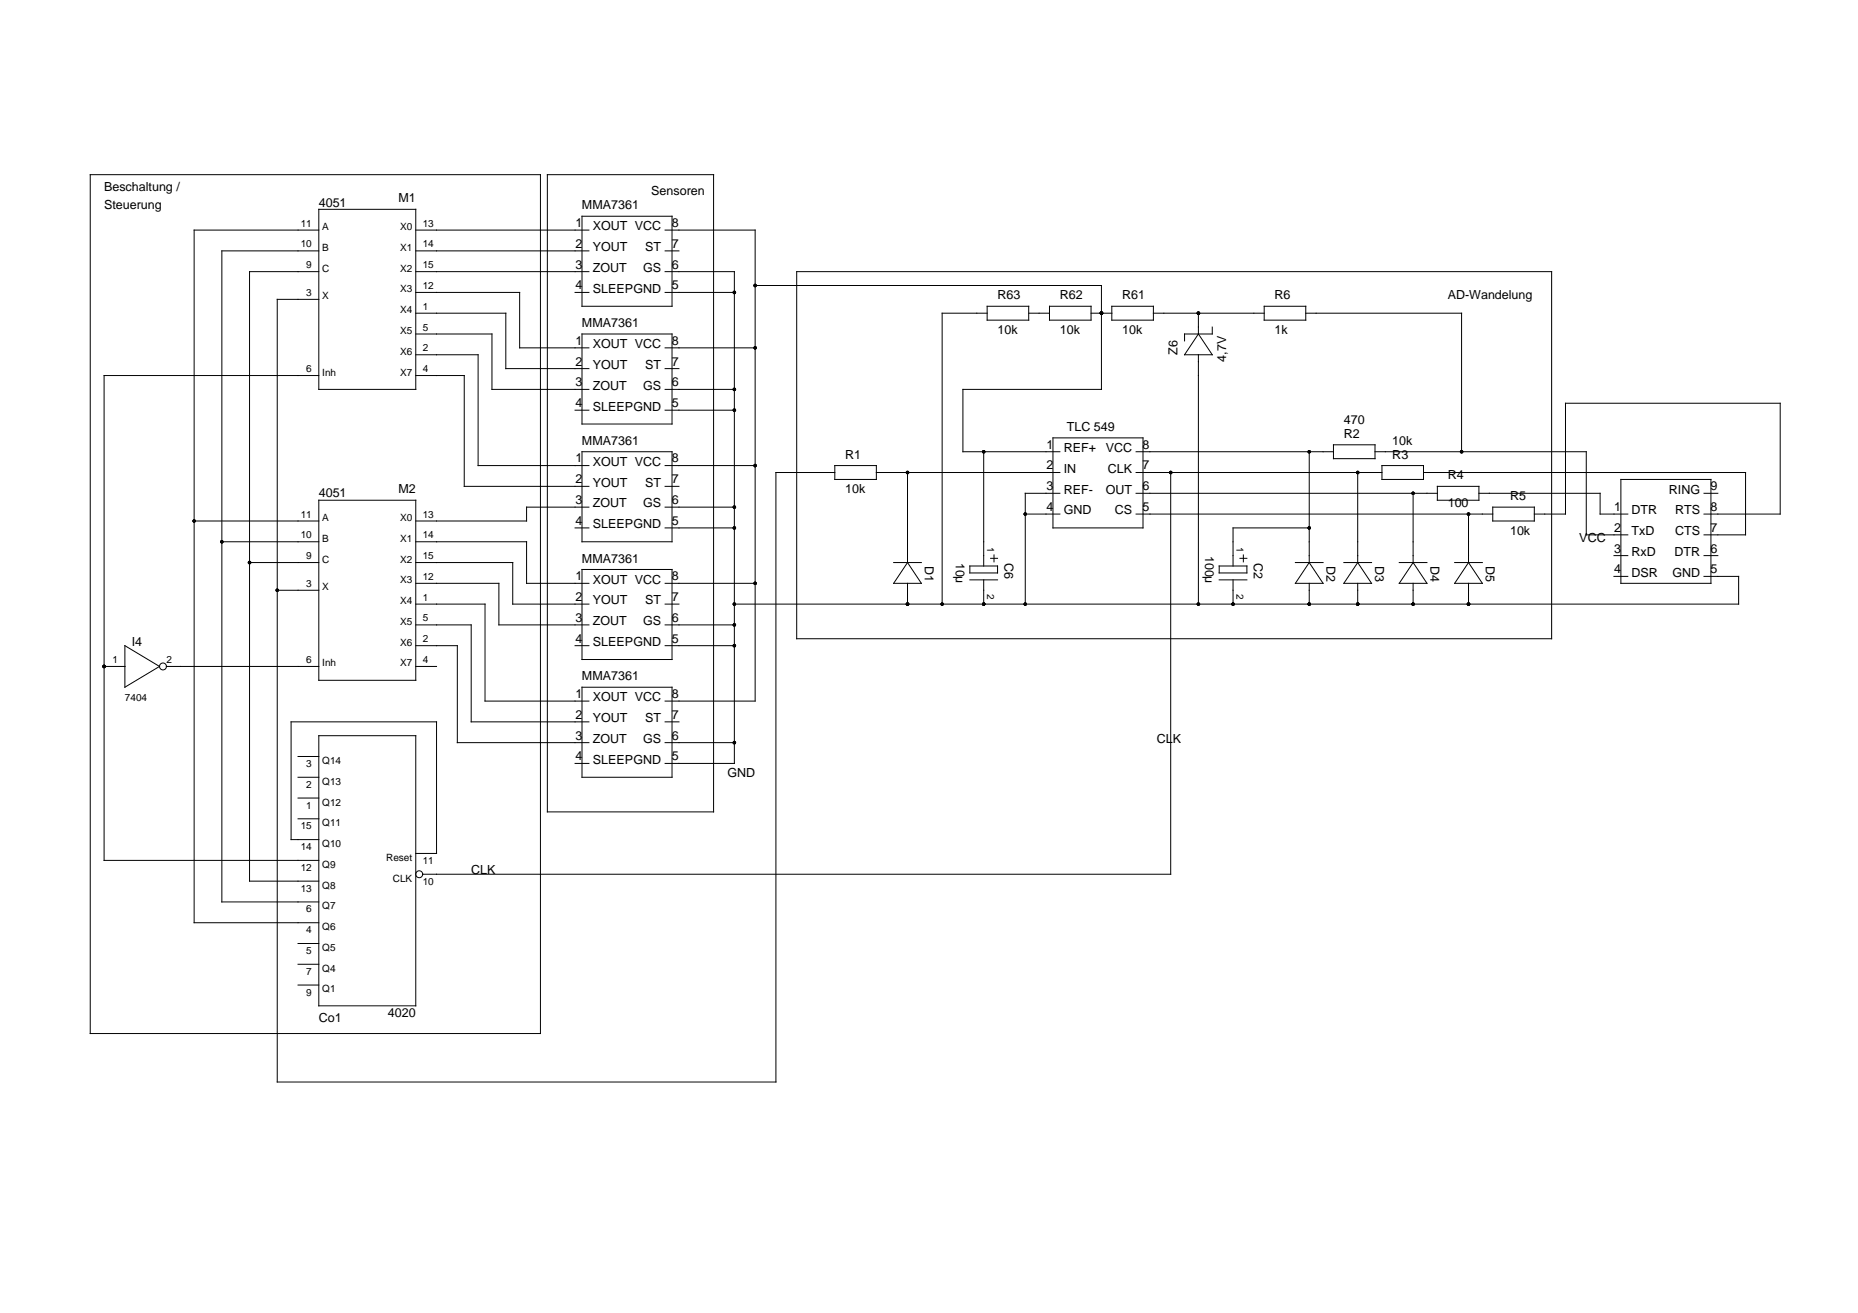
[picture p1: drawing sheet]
<svg xmlns="http://www.w3.org/2000/svg" width="297mm" height="210mm" viewBox="0 0 297 210" stroke-linecap="round" stroke-linejoin="round" font-family="sans-serif">
<g fill="none" stroke="#000" stroke-width=".16">
<path d="M14.4 27.9h72v137.3h-72zM51 36.8h-20v110.7h20M51 33.5h15.5v28.8h-15.5zM66.5 36.8h27.7M87.5 27.9h26.6v101.9h-26.6zM93 34.6h14.4v14.4h-14.4zM106.3 36.8h14.4v75.3h-14.4M51 40.1h-15.5v104.1h15.5M51 43.4h-11.1v97.5h11.1M51 47.9h-6.7v125.1h79.7v-97.5h9.5M66.5 40.1h27.7M66.5 43.4h27.7"/>
<path d="M66.5 46.7h16.6v8.9h11.1M66.5 53.4h12.1v8.9h15.6M66.5 50.1h14.4v8.8h13.3M66.5 56.7h9.9v17.7h17.8M91.9 46.7h2.3M93 53.4h14.4v14.4h-14.4zM106.3 40.1h2.2M106.3 43.4h11.1v78.6h-11.1M106.3 46.7h11.1M106.3 55.6h14.4M106.3 58.9h2.2M120.7 45.6h55.4v16.7h-22.2v9.9h15.5"/>
<path d="M127.4 43.4h120.7v58.7h-120.7zM157.8 49h6.7v2.2h-6.7zM157.8 50.1h-7.2v46.5M164.5 50.1h3.3M167.8 49h6.6v2.2h-6.6zM174.4 50.1h3.3M177.7 49h6.7v2.2h-6.7zM184.4 50.1h17.7M191.6 53.4l2.2 3.3h-4.4zM191.6 50.1v3.3M191.6 56.7v39.9M193.8 52.3v1.1h-4.4v1.1"/>
<path d="M202.1 49h6.7v2.2h-6.7zM208.8 50.1h24.9v22.1M51 80h15.5v28.8h-15.5zM51 60h-34.4v77.5h34.4M66.5 60h7.7v17.8h20M91.9 65.6h2.3M93 72.2h14.4v14.4h-14.4zM106.3 62.3h11.1M106.3 65.6h11.1M106.3 74.4h14.4M106.3 77.8h2.2M133.5 74.4h6.6v2.2h-6.6z"/>
<path d="M140.1 75.5h29.3M145.1 75.5v14.4M157.3 72.2v18.3M168.3 70h14.4v14.4h-14.4zM169.4 78.9h-5.5v17.7M181.6 72.2h31.6M181.6 78.9h48.2M181.6 75.5h39.3M187.2 75.5v64.3h-119.6M209.3 72.2v17.7M213.2 71.1h6.6v2.2h-6.6zM217.1 75.5v14.4"/>
<path d="M219.8 72.2h33.8v13.3h6.6M220.9 74.4h6.7v2.2h-6.7zM225.9 78.9v11M227.6 75.5h51.5v10h-6.7M229.8 77.8h6.6v2.2h-6.6zM236.4 78.9h19.4v3.3h4.4M259.1 76.6h14.4v16.7h-14.4zM272.4 78.9h2.2M31 83.3h20M35.5 86.6h15.5M39.9 89.9h11.1M44.3 94.4h6.7"/>
<path d="M66.5 86.6h17.7v6.7h10M66.5 93.3h13.3v6.6h14.4M66.5 96.6h11v15.5h16.7M66.5 89.9h15.5v6.7h12.2M66.5 99.9h8.8v15.5h18.9M91.9 84.4h2.3M93 91h14.4v14.4h-14.4zM94.2 81.1h-10v2.2h-17.7M106.3 81.1h11.1M106.3 84.4h11.1M106.3 93.3h14.4M106.3 96.6h2.2"/>
<path d="M106.3 99.9h11.1M142.9 89.9h4.4M145.1 89.9l2.2 3.4h-4.4zM145.1 93.3v3.3M155 90.5h4.5v1.1h-4.5zM155 92.7h4.5M157.3 92.7v3.9M158.4 89.3h1.1M158.9 88.7v1.1M163.9 82.2h5.5M181.6 82.2h57M194.9 90.5h4.4v1.1h-4.4z"/>
<path d="M194.9 92.7h4.4M197.1 92.7v3.9M198.2 89.3h1.1M198.8 88.7v1.1M207.1 89.9h4.4M209.3 84.4h-12.2v6.1M209.3 89.9l2.2 3.4h-4.4zM209.3 93.3v3.3M214.8 89.9h4.5M217.1 89.9l2.2 3.4h-4.5zM217.1 93.3v3.3M223.7 89.9h4.4"/>
<path d="M225.9 89.9l2.2 3.4h-4.4zM225.9 93.3v3.3M232.6 89.9h4.4M234.8 89.9l2.2 3.4h-4.4zM234.8 82.2v7.7M234.8 93.3v3.3M238.6 81.1h6.7v2.2h-6.7zM245.3 82.2h5v-17.7h34.3v17.7h-12.2M258 88.8h2.2M258 92.1h2.2M272.4 92.1h5.6v4.5h-160.6M272.4 88.8h2.2"/>
<path d="M16.6 106.5h3.4M20 103.2l5.5 3.3-5.5 3.4zM26.6 106.5h24.4M51 117.6h15.5v43.2h-15.5zM66.5 103.2h6.6v15.5h21.1M66.5 106.5h3.3M91.9 103.2h2.3M93 109.9h14.4v14.4h-14.4zM106.3 103.2h11.1M106.3 115.4h2.2M106.3 118.7h11.1M47.6 124.3h3.4"/>
<path d="M47.6 130.9h3.4M47.6 127.6h3.4M47.6 120.9h3.4M51 134.2h-4.5v-18.8h23.3v21h-3.3M91.9 122h2.3M47.6 157.5h3.4M47.6 154.2h3.4M47.6 150.8h3.4"/>
<circle cx="26.1" cy="106.5" r=".55"/>
<circle cx="67" cy="139.8" r=".55"/>
</g>
<g fill="#000">
<circle cx="117.4" cy="46.7" r=".28"/>
<circle cx="120.7" cy="45.6" r=".28"/>
<circle cx="120.7" cy="55.6" r=".28"/>
<circle cx="176.1" cy="50.1" r=".28"/>
<circle cx="191.6" cy="50.1" r=".28"/>
<circle cx="117.4" cy="62.3" r=".28"/>
<circle cx="117.4" cy="65.6" r=".28"/>
<circle cx="120.7" cy="74.4" r=".28"/>
<circle cx="145.1" cy="75.5" r=".28"/>
<circle cx="157.3" cy="72.2" r=".28"/>
<circle cx="187.2" cy="75.5" r=".28"/>
<circle cx="209.3" cy="72.2" r=".28"/>
<circle cx="217.1" cy="75.5" r=".28"/>
<circle cx="225.9" cy="78.9" r=".28"/>
<circle cx="233.7" cy="72.2" r=".28"/>
<circle cx="31" cy="83.3" r=".28"/>
<circle cx="35.5" cy="86.6" r=".28"/>
<circle cx="39.9" cy="89.9" r=".28"/>
<circle cx="44.3" cy="94.4" r=".28"/>
<circle cx="117.4" cy="99.9" r=".28"/>
<circle cx="117.4" cy="96.6" r=".28"/>
<circle cx="117.4" cy="84.4" r=".28"/>
<circle cx="117.4" cy="81.1" r=".28"/>
<circle cx="120.7" cy="93.3" r=".28"/>
<circle cx="145.1" cy="96.6" r=".28"/>
<circle cx="150.6" cy="96.6" r=".28"/>
<circle cx="157.3" cy="96.6" r=".28"/>
<circle cx="163.9" cy="82.2" r=".28"/>
<circle cx="163.9" cy="96.6" r=".28"/>
<circle cx="191.6" cy="96.6" r=".28"/>
<circle cx="197.1" cy="96.6" r=".28"/>
<circle cx="209.3" cy="96.6" r=".28"/>
<circle cx="209.3" cy="84.4" r=".28"/>
<circle cx="217.1" cy="96.6" r=".28"/>
<circle cx="225.9" cy="96.6" r=".28"/>
<circle cx="234.8" cy="96.6" r=".28"/>
<circle cx="234.8" cy="82.2" r=".28"/>
<circle cx="16.6" cy="106.5" r=".28"/>
<circle cx="117.4" cy="103.2" r=".28"/>
<circle cx="117.4" cy="118.7" r=".28"/>
</g>
<g font-size="2">
<text x="16.6" y="30.6">Beschaltung /</text>
<text x="16.6" y="33.5">Steuerung</text>
<text x="51" y="33">4051</text>
<text x="63.7" y="32.4">M1</text>
<text x="93" y="33.5">MMA7361</text>
<text x="104.1" y="31.2">Sensoren</text>
<text x="92" y="36.3">1</text>
<text x="92" y="39.6">2</text>
<text x="94.8" y="36.8">XOUT VCC</text>
<text x="94.8" y="40.2">YOUT</text>
<text x="103.2" y="40.2">ST</text>
<text x="107.4" y="39.6">7</text>
<text x="107.4" y="36.3">8</text>
<text x="92" y="42.9">3</text>
<text x="92" y="46.3">4</text>
<text x="94.8" y="43.5">ZOUT</text>
<text x="94.8" y="46.8">SLEEPGND</text>
<text x="102.8" y="43.5">GS</text>
<text x="107.4" y="42.9">6</text>
<text x="107.4" y="46.3">5</text>
<text x="159.5" y="47.9">R63</text>
<text x="169.4" y="47.9">R62</text>
<text x="179.4" y="47.9">R61</text>
<text x="203.8" y="47.9">R6</text>
<text x="231.5" y="47.9">AD-Wandelung</text>
<text x="93" y="52.3">MMA7361</text>
<text x="159.5" y="53.4">10k</text>
<text x="169.4" y="53.4">10k</text>
<text x="179.4" y="53.4">10k</text>
<text x="203.8" y="53.4">1k</text>
<text x="92" y="55.1">1</text>
<text x="92" y="58.4">2</text>
<text x="94.8" y="55.7">XOUT VCC</text>
<text x="94.8" y="59">YOUT</text>
<text x="103.2" y="59">ST</text>
<text x="107.4" y="58.4">7</text>
<text x="107.4" y="55.1">8</text>
<text x="188.3" y="56.7" transform="rotate(-90 188.3 56.7)">Z6</text>
<text x="196" y="57.8" transform="rotate(-90 196 57.8)">4,7V</text>
<text x="92" y="61.8">3</text>
<text x="92" y="65.1">4</text>
<text x="94.8" y="62.3">ZOUT</text>
<text x="94.8" y="65.6">SLEEPGND</text>
<text x="102.8" y="62.3">GS</text>
<text x="107.4" y="61.8">6</text>
<text x="107.4" y="65.1">5</text>
<text x="93" y="71.1">MMA7361</text>
<text x="167.3" y="71.7">1</text>
<text x="170.6" y="68.9">TLC 549</text>
<text x="182.7" y="71.7">8</text>
<text x="214.8" y="70">R2</text>
<text x="214.8" y="67.8">470</text>
<text x="222.6" y="71.1">10k</text>
<text x="92" y="73.9">1</text>
<text x="92" y="77.3">2</text>
<text x="94.8" y="74.5">XOUT VCC</text>
<text x="94.8" y="77.8">YOUT</text>
<text x="103.2" y="77.8">ST</text>
<text x="107.4" y="77.3">7</text>
<text x="107.4" y="73.9">8</text>
<text x="135.1" y="73.3">R1</text>
<text x="167.3" y="75">2</text>
<text x="170.1" y="72.3">REF+</text>
<text x="170.1" y="75.6">IN</text>
<text x="176.8" y="72.3">VCC</text>
<text x="177.1" y="75.6">CLK</text>
<text x="182.7" y="75">7</text>
<text x="222.6" y="73.3">R3</text>
<text x="231.5" y="76.6">R4</text>
<text x="51" y="79.5">4051</text>
<text x="63.7" y="78.9">M2</text>
<text x="92" y="80.6">3</text>
<text x="92" y="83.9">4</text>
<text x="94.8" y="81.1">ZOUT</text>
<text x="102.8" y="81.1">GS</text>
<text x="107.4" y="80.6">6</text>
<text x="107.4" y="83.9">5</text>
<text x="135.1" y="78.9">10k</text>
<text x="167.3" y="78.4">3</text>
<text x="167.3" y="81.7">4</text>
<text x="170.1" y="78.9">REF-</text>
<text x="170.1" y="82.2">GND</text>
<text x="176.8" y="78.9">OUT</text>
<text x="178.2" y="82.2">CS</text>
<text x="182.7" y="78.4">6</text>
<text x="182.7" y="81.7">5</text>
<text x="231.5" y="81.1">100</text>
<text x="241.4" y="80">R5</text>
<text x="258.1" y="81.7">1</text>
<text x="260.8" y="82.2">DTR</text>
<text x="266.8" y="78.9">RING</text>
<text x="267.8" y="82.2">RTS</text>
<text x="273.5" y="78.4">9</text>
<text x="273.5" y="81.7">8</text>
<text x="93" y="89.9">MMA7361</text>
<text x="94.8" y="84.5">SLEEPGND</text>
<text x="152.8" y="89.9" transform="rotate(90 152.8 89.9)">10µ</text>
<text x="160.6" y="89.9" transform="rotate(90 160.6 89.9)">C6</text>
<text x="192.7" y="88.8" transform="rotate(90 192.7 88.8)">100µ</text>
<text x="200.4" y="89.9" transform="rotate(90 200.4 89.9)">C2</text>
<text x="241.4" y="85.5">10k</text>
<text x="252.5" y="86.6">VCC</text>
<text x="258.1" y="85">2</text>
<text x="258.1" y="88.3">3</text>
<text x="260.8" y="85.6">TxD</text>
<text x="260.8" y="88.9">RxD</text>
<text x="267.7" y="88.9">DTR</text>
<text x="267.8" y="85.6">CTS</text>
<text x="273.5" y="88.3">6</text>
<text x="273.5" y="85">7</text>
<text x="92" y="92.8">1</text>
<text x="94.8" y="93.3">XOUT VCC</text>
<text x="107.4" y="92.8">8</text>
<text x="147.9" y="90.5" transform="rotate(90 147.9 90.5)">D1</text>
<text x="212.1" y="90.5" transform="rotate(90 212.1 90.5)">D2</text>
<text x="219.8" y="90.5" transform="rotate(90 219.8 90.5)">D3</text>
<text x="228.7" y="90.5" transform="rotate(90 228.7 90.5)">D4</text>
<text x="237.5" y="90.5" transform="rotate(90 237.5 90.5)">D5</text>
<text x="258.1" y="91.6">4</text>
<text x="260.8" y="92.2">DSR</text>
<text x="267.4" y="92.2">GND</text>
<text x="273.5" y="91.6">5</text>
<text x="92" y="96.1">2</text>
<text x="92" y="99.4">3</text>
<text x="94.8" y="96.6">YOUT</text>
<text x="94.8" y="100">ZOUT</text>
<text x="102.8" y="100">GS</text>
<text x="103.2" y="96.6">ST</text>
<text x="107.4" y="99.4">6</text>
<text x="107.4" y="96.1">7</text>
<text x="21.1" y="103.2">I4</text>
<text x="92" y="102.7">4</text>
<text x="94.8" y="103.3">SLEEPGND</text>
<text x="107.4" y="102.7">5</text>
<text x="92" y="111.6">1</text>
<text x="93" y="108.8">MMA7361</text>
<text x="94.8" y="112.1">XOUT VCC</text>
<text x="107.4" y="111.6">8</text>
<text x="92" y="114.9">2</text>
<text x="92" y="118.2">3</text>
<text x="94.8" y="115.5">YOUT</text>
<text x="94.8" y="118.8">ZOUT</text>
<text x="102.8" y="118.8">GS</text>
<text x="103.2" y="115.5">ST</text>
<text x="107.4" y="118.2">6</text>
<text x="107.4" y="114.9">7</text>
<text x="184.9" y="118.7">CLK</text>
<text x="92" y="121.5">4</text>
<text x="94.8" y="122.1">SLEEPGND</text>
<text x="107.4" y="121.5">5</text>
<text x="116.3" y="124.3">GND</text>
<text x="75.3" y="139.8">CLK</text>
<text x="51" y="163.4">Co1</text>
<text x="62" y="162.6">4020</text>
</g>
<g font-size="1.6">
<text x="48.1" y="36.2">11</text>
<text x="48.1" y="39.6">10</text>
<text x="51.5" y="36.8">A</text>
<text x="51.5" y="40.1">B</text>
<text x="64" y="36.8">X0</text>
<text x="64" y="40.1">X1</text>
<text x="67.6" y="36.2">13</text>
<text x="67.6" y="39.6">14</text>
<text x="49" y="42.9">9</text>
<text x="49" y="47.3">3</text>
<text x="51.5" y="43.4">C</text>
<text x="51.5" y="47.9">X</text>
<text x="64" y="43.4">X2</text>
<text x="64" y="46.7">X3</text>
<text x="67.6" y="42.9">15</text>
<text x="67.6" y="46.2">12</text>
<text x="64" y="50.1">X4</text>
<text x="64" y="53.4">X5</text>
<text x="67.6" y="49.5">1</text>
<text x="67.6" y="52.8">5</text>
<text x="49" y="59.5">6</text>
<text x="64" y="56.7">X6</text>
<text x="67.6" y="56.2">2</text>
<text x="67.6" y="59.5">4</text>
<text x="51.5" y="60">Inh</text>
<text x="64" y="60">X7</text>
<text x="48.1" y="82.7">11</text>
<text x="51.5" y="83.3">A</text>
<text x="64" y="83.3">X0</text>
<text x="67.6" y="82.7">13</text>
<text x="48.1" y="86.1">10</text>
<text x="49" y="89.4">9</text>
<text x="51.5" y="89.9">C</text>
<text x="51.5" y="86.6">B</text>
<text x="64" y="86.6">X1</text>
<text x="64" y="89.9">X2</text>
<text x="67.6" y="86.1">14</text>
<text x="67.6" y="89.4">15</text>
<text x="157.8" y="87.4" transform="rotate(90 157.8 87.4)">1</text>
<text x="197.7" y="87.4" transform="rotate(90 197.7 87.4)">1</text>
<text x="49" y="93.8">3</text>
<text x="51.5" y="94.4">X</text>
<text x="64" y="93.3">X3</text>
<text x="67.6" y="92.7">12</text>
<text x="157.8" y="94.9" transform="rotate(90 157.8 94.9)">2</text>
<text x="197.7" y="94.9" transform="rotate(90 197.7 94.9)">2</text>
<text x="64" y="96.6">X4</text>
<text x="64" y="99.9">X5</text>
<text x="67.6" y="96">1</text>
<text x="67.6" y="99.3">5</text>
<text x="18" y="106">1</text>
<text x="26.6" y="106">2</text>
<text x="49" y="106">6</text>
<text x="51.5" y="106.5">Inh</text>
<text x="64" y="103.2">X6</text>
<text x="64" y="106.5">X7</text>
<text x="67.6" y="102.7">2</text>
<text x="67.6" y="106">4</text>
<text x="20" y="112.1">7404</text>
<text x="49" y="125.9">2</text>
<text x="49" y="122.6">3</text>
<text x="51.5" y="125.5">Q13</text>
<text x="51.5" y="122.1">Q14</text>
<text x="49" y="129.3">1</text>
<text x="51.5" y="128.8">Q12</text>
<text x="48.1" y="135.9">14</text>
<text x="48.1" y="132.6">15</text>
<text x="51.5" y="135.4">Q10</text>
<text x="51.5" y="132.1">Q11</text>
<text x="61.7" y="137.6">Reset</text>
<text x="48.1" y="142.5">13</text>
<text x="48.1" y="139.2">12</text>
<text x="51.5" y="142.1">Q8</text>
<text x="51.5" y="138.7">Q9</text>
<text x="62.8" y="140.9">CLK</text>
<text x="67.6" y="141.5">10</text>
<text x="67.6" y="138.1">11</text>
<text x="49" y="149.2">4</text>
<text x="49" y="145.9">6</text>
<text x="51.5" y="148.7">Q6</text>
<text x="51.5" y="145.4">Q7</text>
<text x="49" y="155.9">7</text>
<text x="49" y="152.5">5</text>
<text x="51.5" y="155.3">Q4</text>
<text x="51.5" y="152">Q5</text>
<text x="49" y="159.1">9</text>
<text x="51.5" y="158.7">Q1</text>
</g>
</svg>
